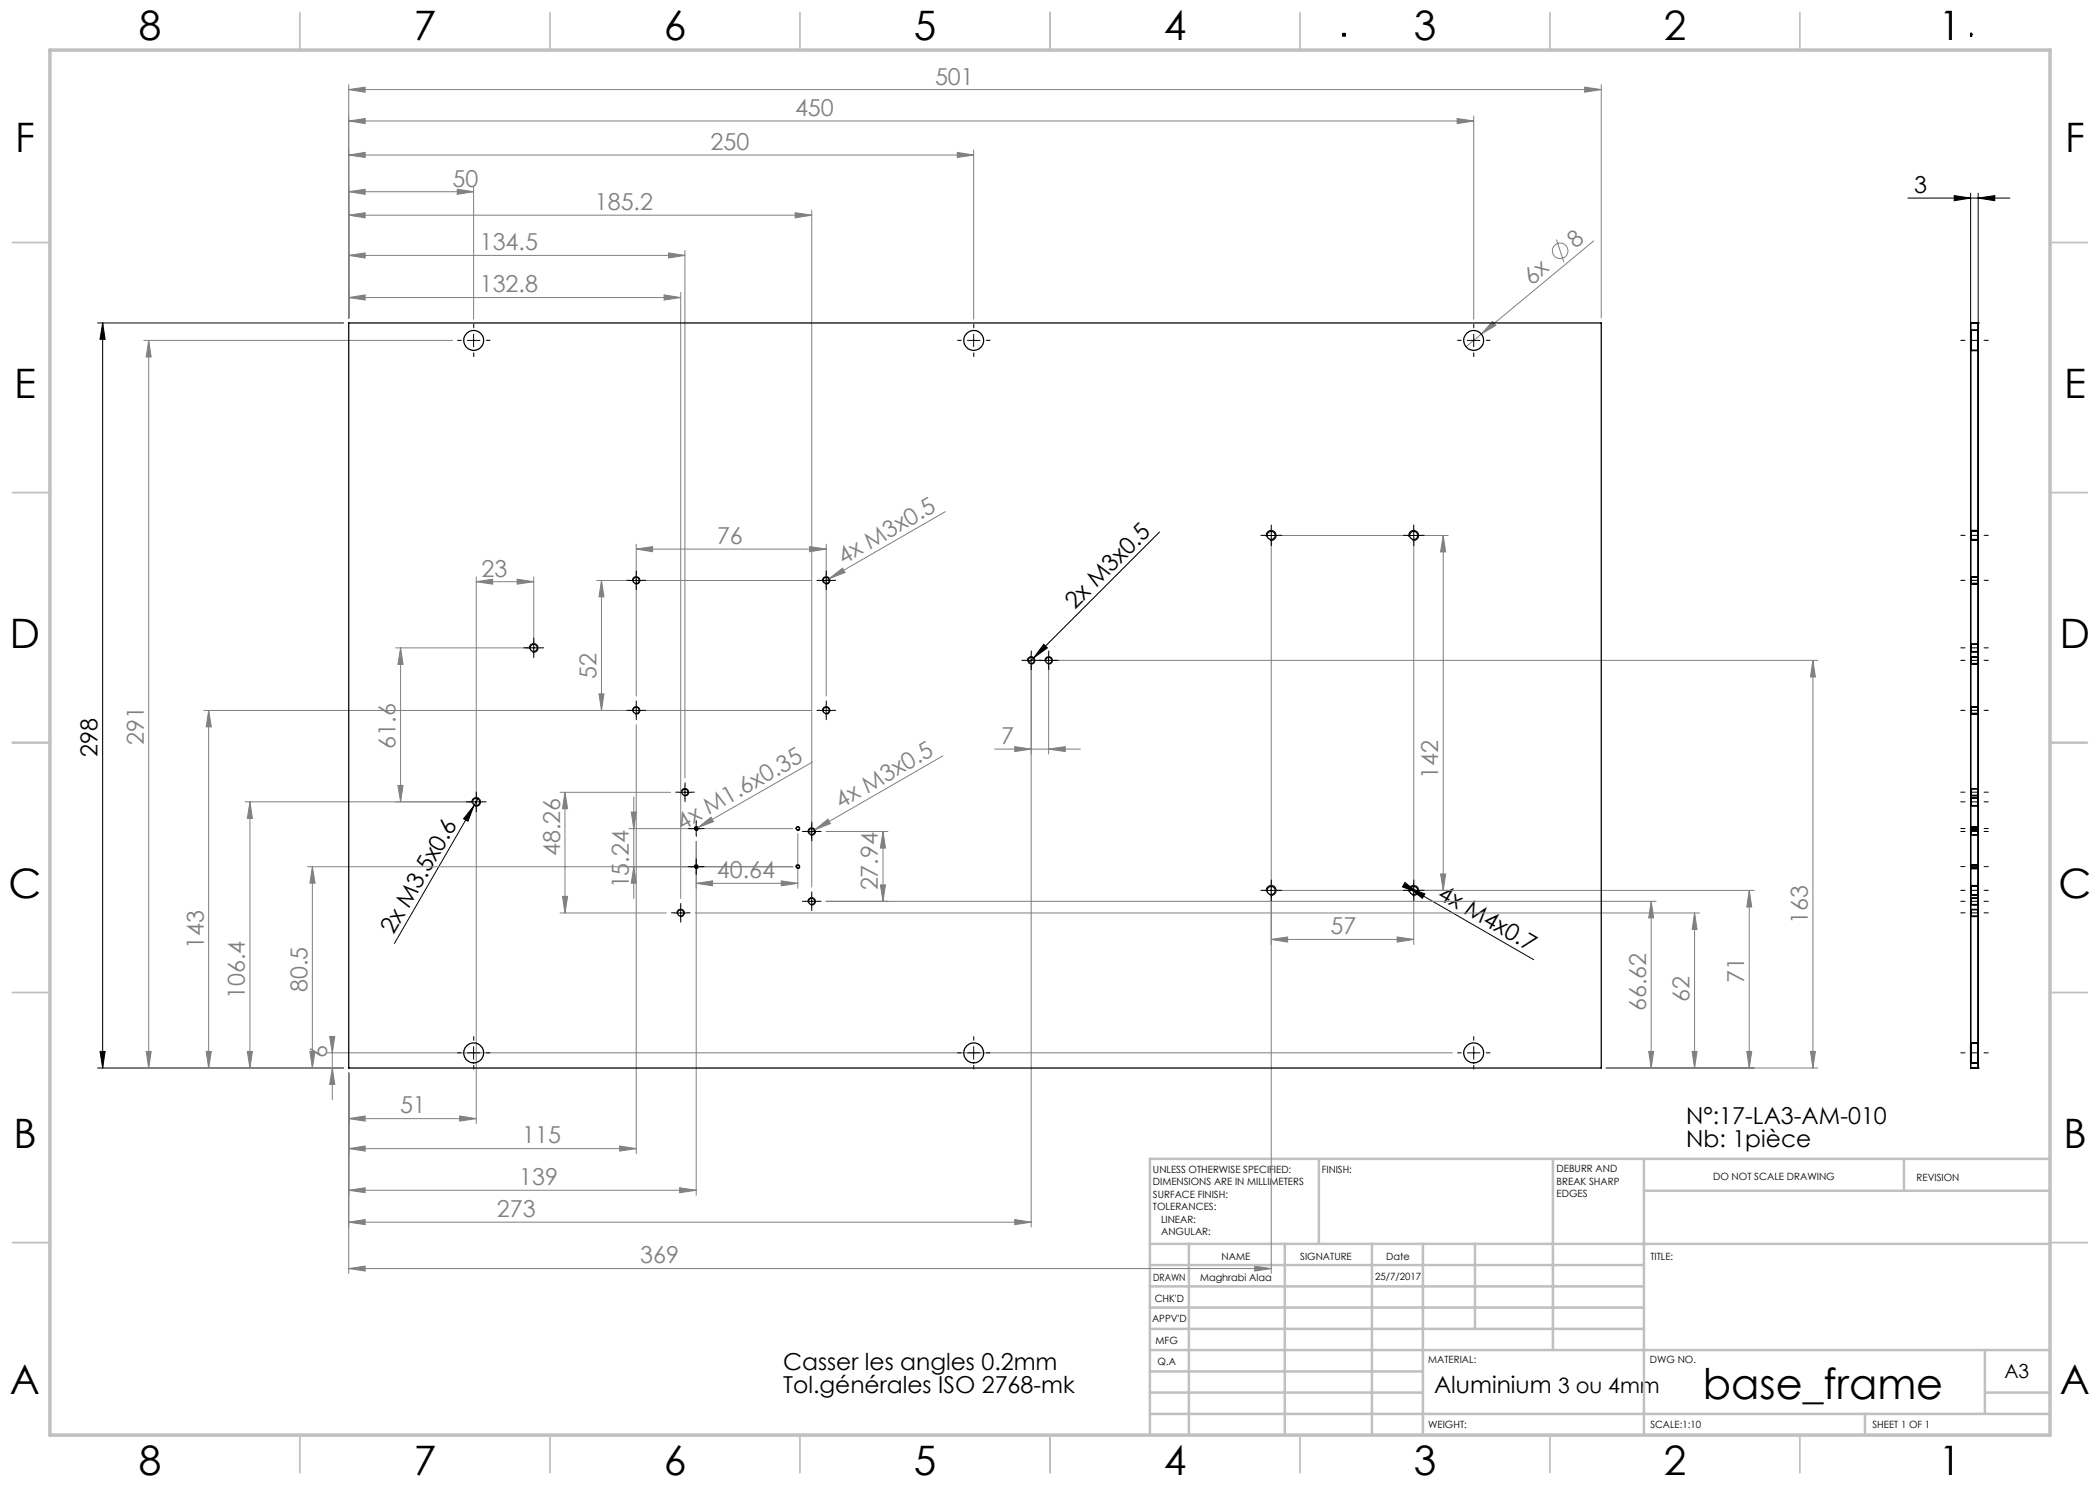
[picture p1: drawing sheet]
<svg xmlns="http://www.w3.org/2000/svg" width="420mm" height="297mm" viewBox="0 0 420 297" stroke-linecap="round" stroke-linejoin="round" font-family="sans-serif">
<g fill="none" stroke="#808080" stroke-width=".2">
<path d="M69.7 17.9l3.3-.5v1zM69.7 16.9v46.7M69.7 17.9h250.6M316.9 17.4l3.4 .5-3.4 .5zM320.3 16.9v46.7M69.7 38.3l3.3-.5v1.1zM69.7 31l3.3-.5v1zM69.7 24.2l3.3-.5v1zM69.7 38.3h25M69.7 31h125M69.7 24.2h225M91.4 37.8l3.3 .5-3.3 .6z"/>
<path d="M94.7 37.4v26.4M191.5 30.5l3.2 .5-3.2 .5zM194.7 30v33.8M291.4 23.7l3.3 .5-3.3 .5zM294.7 23.2v40.6M69.7 59.5l3.3-.5v1zM69.7 51.1l3.3-.5v1zM69.7 43l3.3-.5v1.1zM69.7 59.5h66.4M69.7 51.1h67.3M69.7 43h92.6M132.8 59l3.3 .5-3.3 .5z"/>
<path d="M133.7 50.6l3.3 .5-3.3 .5zM136.1 58.5v121.2M137 50.1v105.5M159 42.5l3.3 .5-3.3 .6zM162.3 42v135.4M311.3 47.9l1.5 4.6M318.7 48.2l-22.4 18.6M28.8 68.1h61.7M29.7 68.1v145.5M29.7 68.1l.5 3.3h-1zM296.3 66.8l-3.1 2.6M298.5 64.3l.7 .8-2.9 1.7z"/>
<path d="M95.3 116.3l3.2-.5v1zM95.3 115.4v44M95.3 116.3h11.5M103.4 115.8l3.4 .5-3.4 .5zM106.8 115.4v13.2M119.3 116.1h43M120.3 116.1v26M120.3 116.1l.5 3.3h-1zM127.2 109.8l3.3-.5v1zM127.2 108.8v30.4M127.2 109.8h38M161.9 109.3l3.3 .5-3.3 .5z"/>
<path d="M165.2 108.8v30.4M165.9 115.7l2.6-2.1 .5 .9zM165.9 115.7l-1.3 .7M189.1 102.3l-23.2 13.4M254.2 108.1v146.6M255.2 107.1h34.4M282.8 108.1v80.8M288.6 107.1v71M288.6 107.1l.5 3.3h-1zM79.1 129.6h26.6M80.1 129.6v30.8M80.1 129.6l.5 3.3h-1z"/>
<path d="M119.8 138.8h1l-.5 3.3zM206.2 133.1v112.3M209.7 133.1v17.7M210.7 132.1h152.9M362.6 132.1l.5 3.3h-1zM362.6 132.1v81.5M40.7 142.1h121.6M41.7 142.1l.6 3.3h-1.1zM41.7 142.1v71.5M79.6 157.1h1l-.5 3.3zM112 158.5h22.1M113 158.5l.5 3.2h-1z"/>
<path d="M113 158.5v24.1M126.8 159.4v20.3M127.2 145v85.7M162.5 152.4l-22.9 13.1M188.6 151.2l-25.6 14.7M198.9 149.8h17.2M203 149.3l3.2 .5-3.2 .5zM209.7 149.8l3.3-.5v1zM49 160.4h45.2M50 160.4l.5 3.3h-1zM50 160.4v53.2M61.5 173.4h97.1"/>
<path d="M62.5 173.4l.5 3.2h-1zM62.5 173.4v40.2M95.2 161.4v63.3M112.5 179.3h1l-.5 3.3zM125.8 165.7h32.8M126.3 162.4h1l-.5 3.3zM126.8 173.4l.5 3.2h-1zM139.2 176.7l3.3-.5v1zM139.2 168.3v70.7M139.2 176.7h20.4M139.6 165.5l2.6-2.1 .5 .9zM139.6 165.5l-.7 .4"/>
<path d="M156.2 176.2l3.4 .5-3.4 .5zM159.6 166.7v11M163 165.9l2.6-2.1 .5 .9zM163 165.9l-1.3 .8M165.2 166.3h12.4M176.1 177h1l-.5 3.3zM176.6 166.3l.5 3.3h-1zM176.6 166.3v14M255.2 178.1h95.6M288.1 174.8h1l-.5 3.3zM349.8 178.1v35.5M349.8 178.1l.5 3.3h-.9z"/>
<path d="M112 182.6h21.3M139 182.6h200.9M165.2 180.3h166M254.2 187.9l3.3-.5v1zM254.2 187.9h28.6M279.4 187.4l3.4 .5-3.4 .5zM330.2 180.3v33.3M330.2 180.3l.5 3.3h-1zM338.9 182.6v31M338.9 182.6l.5 3.3h-1zM28.8 213.6h39.9M29.2 210.3h1l-.5 3.3z"/>
<path d="M41.2 210.3h1.1l-.6 3.3zM49.5 210.3h1l-.5 3.3zM62 210.3h1l-.5 3.3zM65.4 210.6h225.1M65.9 207.3h1.1l-.5 3.3zM66.5 213.6l.5 3.3h-1.1zM66.5 207.6v12.4M69.7 214.6v40.1M321.2 213.6h42.4M329.7 210.3h1l-.5 3.3zM338.4 210.3h1l-.5 3.3zM349.4 210.3h.9l-.5 3.3z"/>
<path d="M362.1 210.3h1l-.5 3.3zM69.7 223.7l3.3-.5v1zM69.7 229.7l3.3-.5v1zM69.7 238.1l3.3-.5v.9zM69.7 223.7h25.5M69.7 229.7h57.5M69.7 238.1h69.5M91.9 223.2l3.3 .5-3.3 .5zM123.9 229.2l3.3 .5-3.3 .5zM135.9 237.6l3.3 .5-3.3 .4zM69.7 244.4l3.3-.5v1zM69.7 253.7l3.3-.5v1z"/>
<path d="M69.7 244.4h136.5M69.7 253.7h184.5M203 243.9l3.2 .5-3.2 .5zM250.9 253.2l3.3 .5-3.3 .5z"/>
<circle cx="312" cy="50.2" r="1.56"/>
</g>
<g fill="none" stroke="#000" stroke-width=".2">
<path d="M381.6 39.6h20.4M390.8 39.1l3.3 .5-3.3 .5zM394.1 38.6v174M395.6 39.6l3.4-.5v1zM395.6 38.6v174M19.5 64.6h49.2M20.5 64.6v149M20.5 64.6l.5 3.3h-1zM93.5 68.1h2.5M94.7 66.8v2.6M193.5 68.1h2.5M194.7 66.8v2.6"/>
<path d="M293.5 68.1h2.5M294.7 66.8v2.6M126 116.1h2.5M126.5 116.3a.75 .75 0 0 1 .7-1 .75 .75 0 0 1 .8 .8 .75 .75 0 0 1-1 .7M127.2 114.8v2.5M164 116.1h2.5M164.5 116.3a.75 .75 0 0 1 .7-1 .75 .75 0 0 1 .8 .8 .75 .75 0 0 1-1 .7M165.2 114.8v2.5M231.9 106.4l-26.2 26.2M253 107.1h2.5M253.3 107.3a1 1 0 0 1 .8-1.2 1 1 0 0 1 1.1 1.1 1 1 0 0 1-1.2 .9M254.2 105.8v2.5"/>
<path d="M281.5 107.1h2.5M281.8 107.3a1 1 0 0 1 .8-1.2 1 1 0 0 1 1.1 1.1 1 1 0 0 1-1.2 .9M282.8 105.8v2.5M394.1 106.1h1.5M394.1 108.1h1.5M394.1 115.3h1.5M394.1 116.8h1.5M105.5 129.6h2.5M105.9 129.8a.87 .87 0 0 1 .8-1.1 .87 .87 0 0 1 .9 1 .87 .87 0 0 1-1.1 .7M106.8 128.3v2.5M205 132.1h2.5M205.5 132.3a.75 .75 0 0 1 .7-1 .75 .75 0 0 1 .8 .9 .75 .75 0 0 1-.9 .6"/>
<path d="M206.2 130.8v2.5M208.5 132.1h2.5M208.7 128.9l.8 .7-2.7 1.9zM209 132.3a.75 .75 0 0 1 .7-1 .75 .75 0 0 1 .8 .9 .75 .75 0 0 1-.9 .6M209.7 130.8v2.5M394.1 131.3h1.5M394.1 132.9h1.5M394.1 128.7h1.5M394.1 130.5h1.5M95.2 159.1v2.5M95.7 159.6l-.9 1.5M126 142.1h2.5"/>
<path d="M126.5 142.3a.75 .75 0 0 1 .7-1 .75 .75 0 0 1 .8 .8 .75 .75 0 0 1-1 .7M127.2 140.8v2.5M135.7 158.5h2.6M136.3 158.6a.74 .74 0 0 1 .6-.9 .74 .74 0 0 1 .8 .8 .74 .74 0 0 1-.9 .7M137 157.2v2.5M164 142.1h2.5M164.5 142.3a.75 .75 0 0 1 .7-1 .75 .75 0 0 1 .8 .8 .75 .75 0 0 1-1 .7M165.2 140.8v2.5M394.1 159.5h1.5M394.1 141.3h1.5M394.1 142.8h1.5M394.1 157.7h1.5"/>
<path d="M394.1 159.2h1.5M94 160.4h2.5M94.4 160.6a.87 .87 0 0 1 .8-1.1 .87 .87 0 0 1 .9 1 .87 .87 0 0 1-1.1 .7M94.8 161.1l-1.2 3.1-.9-.4zM94.8 161.1l-15.9 27.6M138 165.7h2.5M138 173.4h2.5M138.9 165.8a.4 .4 0 0 1 .3-.5 .4 .4 0 0 1 .4 .5 .4 .4 0 0 1-.5 .3M138.9 173.4a.4 .4 0 0 1 .3-.4 .4 .4 0 0 1 .4 .4 .4 .4 0 0 1-.5 .3M139.2 164.5v2.5M139.2 172.1v2.5M159.2 165.8a.4 .4 0 0 1 .4-.5 .4 .4 0 0 1 .4 .5 .4 .4 0 0 1-.5 .3"/>
<path d="M159.2 173.4a.4 .4 0 0 1 .4-.4 .4 .4 0 0 1 .4 .4 .4 .4 0 0 1-.5 .3M161.1 166.3h2.5M161.6 166.5a.76 .76 0 0 1 .7-1 .76 .76 0 0 1 .8 .9 .76 .76 0 0 1-1 .6M162.3 165.1v2.5M162.3 179v2.5M253 178.1h2.5M253.3 178.4a1.01 1.01 0 0 1 .8-1.3 1.01 1.01 0 0 1 1.1 1.1 1.01 1.01 0 0 1-1.2 .9M254.2 176.8v2.5M281 176.5l2.6 2.1-3.1-1.2zM281.5 178.1h2.5M281.8 178.4a1.01 1.01 0 0 1 .8-1.3 1.01 1.01 0 0 1 1.1 1.1 1.01 1.01 0 0 1-1.2 .9M281.9 177.6l3.1 1.2-.5 .9z"/>
<path d="M281.9 177.6l1.7 1M282.8 176.8v2.5M283.6 178.6l23.1 13.3M394.1 177.1h1.5M394.1 179.1h1.5M394.1 161.3h1.5M394.1 179.5h1.5M394.1 165.6h1.5M394.1 167.1h1.5M394.1 165.3h1.5M394.1 166.1h1.5M394.1 172.9h1.5"/>
<path d="M394.1 173.7h1.5M134.9 182.6h2.5M135.4 182.8a.75 .75 0 0 1 .6-1 .75 .75 0 0 1 .9 .8 .75 .75 0 0 1-.9 .7M136.1 181.3v2.5M161.1 180.3h2.5M161.6 180.5a.76 .76 0 0 1 .7-1 .76 .76 0 0 1 .8 .8 .76 .76 0 0 1-1 .7M394.1 181h1.5M394.1 181.9h1.5M394.1 183.3h1.5M19.5 213.6h49.2M20 210.3h1l-.5 3.3zM93.5 210.6h2.5"/>
<path d="M94.7 209.3v2.5M193.5 210.6h2.5M194.7 209.3v2.5M293.5 210.6h2.5M294.7 209.3v2.5"/>
</g>
<g fill="none" stroke="#000" stroke-width=".2" stroke-dasharray="15.2 1.3 1.3 1.3" stroke-dashoffset="14.4">
<path d="M397.7 68.1h-5.5M397.7 116.1h-5.5M397.7 107.1h-5.5M397.7 132.1h-5.5M397.7 129.6h-5.5M397.7 142.1h-5.5M397.7 158.4h-5.5M397.7 166.3h-5.5M397.7 178.1h-5.5M397.7 165.7h-5.5M397.7 173.3h-5.5M397.7 160.4h-5.5"/>
<path d="M397.7 180.3h-5.5M397.7 182.6h-5.5M397.7 210.6h-5.5"/>
</g>
<g fill="none" stroke="#c0c0c0" stroke-width=".35">
<path d="M60 2.5v7.5M110 2.5v7.5M160 2.5v7.5M210 2.5v7.5M260 2.5v7.5M310 2.5v7.5M360 2.5v7.5M2.5 48.5h7.5M410 48.5h7.5M2.5 98.5h7.5M410 98.5h7.5M2.5 148.5h7.5"/>
<path d="M410 148.5h7.5M2.5 198.5h7.5M410 198.5h7.5M2.5 248.5h7.5M410 248.5h7.5M60 287v7.5M110 287v7.5M160 287v7.5M210 287v7.5M260 287v7.5M310 287v7.5M360 287v7.5"/>
</g>
<g fill="none" stroke="#c0c0c0" stroke-width=".5">
<path d="M263.8 231.8v17M310.6 231.8v38.2M328.8 231.8v55.2M328.8 238.2h81.2M380.8 231.8v6.4M410 231.8h-180v55.2M230 248.8h180M230 257.3h98.8M230 253h98.8M237.8 248.8v38.2M257 248.8v38.2M274.4 248.8v38.2"/>
<path d="M284.6 248.8v38.2M295 248.8v17M230 265.8h98.8M230 261.5h98.8M230 278.5h54.6M230 274.3h54.6M230 270h180M397 278.5h13M397 270v12.8M230 282.8h180M373 282.8v4.2"/>
</g>
<path d="M10 10h400v277h-400z" fill="none" stroke="#c0c0c0" stroke-width=".7"/>
<g fill="none" stroke="#000" stroke-width=".2" stroke-dasharray="15.2 1.3 1.3 1.3">
<path d="M92.3 68.1h-.8M94.8 65.6v-.8M94.8 70.6v.7M97.3 68.1h.7M192.3 68.1h-.8M194.8 65.6v-.8M194.8 70.6v.7M197.3 68.1h.7M292.3 68.1h-.8M294.8 65.6v-.8M294.8 70.6v.7M297.3 68.1h.7"/>
<path d="M126 116.1h-.6M127.3 114.8v-.6M127.3 117.3v.6M128.5 116.1h.6M164 116.1h-.6M165.3 114.8v-.6M165.3 117.3v.6M166.5 116.1h.6M253 107.1h-.8M254.3 105.8v-.8M254.3 108.3v.8M255.5 107.1h.8"/>
<path d="M281.5 107.1h-.8M282.8 105.8v-.8M282.8 108.3v.8M284 107.1h.8M105.5 129.6h-.7M106.8 128.3v-.7M106.8 130.8v.7M108 129.6h.7M205 132.1h-.6M206.3 130.8v-.6M206.3 133.3v.6M207.5 132.1h.6"/>
<path d="M208.5 132.1h-.6M209.8 130.8v-.6M209.8 133.3v.6M211 132.1h.6M95.3 159.1v-.7M126 142.1h-.6M127.3 140.8v-.6M127.3 143.3v.6M128.5 142.1h.6M135.8 158.4h-.7M137 157.2v-.6M137 159.7v.6"/>
<path d="M138.3 158.4h.6M164 142.1h-.6M165.3 140.8v-.6M165.3 143.3v.6M166.5 142.1h.6M94 160.4h-.7M95.3 161.6v.7M96.5 160.4h.7M138 165.7h-.3M138 173.3h-.3M139.3 164.4v-.3M139.3 166.9v.4"/>
<path d="M139.3 172.1v-.3M139.3 174.6v.3M140.5 165.7h.3M140.5 173.3h.3M161.1 166.3h-.6M162.4 179v-.6M162.4 165v-.6M162.4 167.5v.7M163.6 166.3h.6M253 178.1h-.8M254.3 176.8v-.8M254.3 179.3v.8"/>
<path d="M255.5 178.1h.8M281.5 178.1h-.8M282.8 176.8v-.8M282.8 179.3v.8M284 178.1h.8M134.9 182.6h-.6M136.2 181.3v-.6M136.2 183.8v.6M137.4 182.6h.6M161.1 180.3h-.6M162.4 181.5v.6M163.6 180.3h.6"/>
<path d="M92.3 210.6h-.8M94.8 208.1v-.8M94.8 213.1v.7M97.3 210.6h.7M192.3 210.6h-.8M194.8 208.1v-.8M194.8 213.1v.7M197.3 210.6h.7M292.3 210.6h-.8M294.8 208.1v-.8M294.8 213.1v.7M297.3 210.6h.7"/>
</g>
<g fill="#000">
<path d="M208.7 128.9l.8 .7-2.7 1.9zM94.8 161.1l-1.2 3.1-.9-.4z"/>
<path d="M390.8 39.1l3.3 .5-3.3 .5zM395.6 39.6l3.4-.5v1z"/>
<path d="M20.5 64.6l.5 3.3h-1zM20 210.3h1l-.5 3.3z"/>
<path d="M281.9 177.6l2.6 2.1 .5-.9zM281 176.5l-.5 .9 3.1 1.2z"/>
</g>
<g fill="#808080">
<path d="M139.6 165.5l2.6-2.1 .5 .9z"/>
<path d="M165.9 115.7l2.6-2.1 .5 .9z"/>
<path d="M163 165.9l2.6-2.1 .5 .9z"/>
<path d="M298.5 64.3l.7 .8-2.9 1.7z"/>
<path d="M209.7 149.8l3.3-.5v1zM203 149.3l3.2 .5-3.2 .5z"/>
<path d="M103.4 115.8l3.4 .5-3.4 .5zM95.3 116.3l3.2-.5v1z"/>
<path d="M139.2 176.7l3.3-.5v1zM156.2 176.2l3.4 .5-3.4 .5zM127.2 109.8l3.3-.5v1zM161.9 109.3l3.3 .5-3.3 .5z"/>
<path d="M254.2 187.9l3.3-.5v1zM279.4 187.4l3.4 .5-3.4 .5z"/>
<path d="M69.7 38.3l3.3-.5v1.1zM91.4 37.8l3.3 .5-3.3 .6zM69.7 31l3.3-.5v1zM191.5 30.5l3.2 .5-3.2 .5zM69.7 24.2l3.3-.5v1zM291.4 23.7l3.3 .5-3.3 .5z"/>
<path d="M91.9 223.2l3.3 .5-3.3 .5zM69.7 223.7l3.3-.5v1zM132.8 59l3.3 .5-3.3 .5zM69.7 59.5l3.3-.5v1zM133.7 50.6l3.3 .5-3.3 .5zM69.7 51.1l3.3-.5v1zM316.9 17.4l3.4 .5-3.4 .5zM69.7 17.9l3.3-.5v1zM123.9 229.2l3.3 .5-3.3 .5zM69.7 229.7l3.3-.5v1zM135.9 237.6l3.3 .5-3.3 .4zM69.7 238.1l3.3-.5v.9zM159 42.5l3.3 .5-3.3 .6zM69.7 43l3.3-.5v1.1zM203 243.9l3.2 .5-3.2 .5zM69.7 244.4l3.3-.5v1zM250.9 253.2l3.3 .5-3.3 .5zM69.7 253.7l3.3-.5v1z"/>
<path d="M79.6 157.1h1l-.5 3.3zM80.1 129.6l.5 3.3h-1zM119.8 138.8h1l-.5 3.3zM120.3 116.1l.5 3.3h-1zM66.5 213.6l.5 3.3h-1.1zM65.9 207.3h1.1l-.5 3.3zM29.2 210.3h1l-.5 3.3zM29.7 68.1l.5 3.3h-1z"/>
<path d="M126.8 173.4l.5 3.2h-1zM126.3 162.4h1l-.5 3.3z"/>
<path d="M50 160.4l.5 3.3h-1zM49.5 210.3h1l-.5 3.3zM349.8 178.1l.5 3.3h-.9zM349.4 210.3h.9l-.5 3.3zM288.6 107.1l.5 3.3h-1zM288.1 174.8h1l-.5 3.3zM362.6 132.1l.5 3.3h-1zM362.1 210.3h1l-.5 3.3zM176.6 166.3l.5 3.3h-1zM176.1 177h1l-.5 3.3zM113 158.5l.5 3.2h-1zM112.5 179.3h1l-.5 3.3zM338.9 182.6l.5 3.3h-1zM338.4 210.3h1l-.5 3.3zM330.2 180.3l.5 3.3h-1zM329.7 210.3h1l-.5 3.3zM62.5 173.4l.5 3.2h-1zM62 210.3h1l-.5 3.3zM41.7 142.1l.6 3.3h-1.1zM41.2 210.3h1.1l-.6 3.3z"/>
</g>
<g fill="none" stroke="#000" stroke-width=".25">
<path d="M268.5 6.7h.5v.5h-.5zM268.8 6.9h.1M394.1 6.7h.1M394.1 7.2h.1M394.1 6.9h.1M394.1 6.7v.5M69.7 64.6h250.6v149h-250.6zM394.1 64.6h.1M394.1 66.1v4zM394.1 64.6h1.5M394.1 70.1h1.5M394.1 66.1h1.5"/>
<path d="M394.1 64.6v149M395.6 64.6h.1M395.6 66.1v4zM395.6 64.6v149M394.1 106.3v1.6zM394.1 115.5v1.2zM394.1 115.5h1.5M394.1 116.7h1.5M394.1 106.3h1.5M394.1 107.9h1.5M395.6 106.3v1.6zM395.6 115.5v1.2z"/>
<path d="M394.1 128.9v1.4zM394.1 131.5v1.2zM394.1 131.5h1.5M394.1 132.7h1.5M394.1 128.9h1.5M394.1 130.3h1.5M395.6 131.5v1.2zM395.6 128.9v1.4zM394.1 159.7v1.4zM394.1 157.8v1.3zM394.1 141.5v1.2zM394.1 157.8h1.5"/>
<path d="M394.1 159.1h1.5M394.1 141.5h1.5M394.1 142.7h1.5M394.1 159.7h1.5M395.6 159.7v1.4zM395.6 141.5v1.2zM395.6 157.8v1.3zM394.1 173v.6zM394.1 165.4v.6zM394.1 177.3v1.6zM394.1 165.7v1.2zM394.1 179.7v1.2z"/>
<path d="M394.1 179.7h1.5M394.1 177.3h1.5M394.1 178.9h1.5M394.1 165.7h1.5M394.1 166.9h1.5M394.1 165.4h1.5M394.1 166h1.5M394.1 173h1.5M394.1 173.6h1.5M394.1 161.1h1.5M395.6 165.4v.6zM395.6 177.3v1.6z"/>
<path d="M395.6 179.7v1.2zM395.6 173v.6zM395.6 165.7v1.2zM394.1 182v1.2zM394.1 180.9h1.5M394.1 182h1.5M394.1 183.2h1.5M395.6 182v1.2zM394.1 213.6h.1M394.1 208.6v4zM394.1 213.6h1.5M394.1 212.6h1.5"/>
<path d="M394.1 208.6h1.5M395.6 213.6h.1M395.6 208.6v4z"/>
<circle cx="94.7" cy="68.1" r="2.01"/>
<circle cx="194.7" cy="68.1" r="2"/>
<circle cx="294.7" cy="68.1" r="2"/>
<circle cx="127.2" cy="116.1" r=".62"/>
<circle cx="165.2" cy="116.1" r=".62"/>
<circle cx="254.2" cy="107.1" r=".82"/>
<circle cx="282.7" cy="107.1" r=".82"/>
<circle cx="106.7" cy="129.6" r=".73"/>
<circle cx="206.2" cy="132.1" r=".62"/>
<circle cx="209.8" cy="132.1" r=".63"/>
<circle cx="127.2" cy="142.1" r=".62"/>
<circle cx="137" cy="158.5" r=".61"/>
<circle cx="165.2" cy="142.1" r=".62"/>
<circle cx="95.2" cy="160.4" r=".73"/>
<circle cx="139.2" cy="165.7" r=".31"/>
<circle cx="139.2" cy="173.3" r=".31"/>
<circle cx="159.6" cy="165.7" r=".31"/>
<circle cx="159.6" cy="173.3" r=".31"/>
<circle cx="162.3" cy="166.3" r=".62"/>
<circle cx="254.2" cy="178.1" r=".83"/>
<circle cx="282.7" cy="178.1" r=".83"/>
<circle cx="136.1" cy="182.6" r=".62"/>
<circle cx="162.3" cy="180.3" r=".62"/>
<circle cx="94.7" cy="210.6" r="2.01"/>
<circle cx="194.7" cy="210.6" r="2"/>
<circle cx="294.7" cy="210.6" r="2"/>
</g>
<text font-size="8.5" x="340.6" y="279.7">base_frame</text>
<g font-size="8.1">
<text x="27.8" y="8">8</text>
<text x="82.8" y="8">7</text>
<text x="132.8" y="8">6</text>
<text x="182.8" y="8">5</text>
<text x="232.8" y="8">4</text>
<text x="282.8" y="8">3</text>
<text x="332.8" y="8">2</text>
<text x="387.8" y="8">1</text>
<text x="3" y="30.4">F</text>
<text x="413" y="30.4">F</text>
<text x="2.8" y="79.6">E</text>
<text x="412.8" y="79.6">E</text>
<text x="2" y="129.6">D</text>
<text x="412" y="129.6">D</text>
<text x="1.7" y="179.6">C</text>
<text x="411.7" y="179.6">C</text>
<text x="2.7" y="229.6">B</text>
<text x="412.7" y="229.6">B</text>
<text x="2" y="278.9">A</text>
<text x="412" y="278.9">A</text>
<text x="27.8" y="295">8</text>
<text x="82.8" y="295">7</text>
<text x="132.8" y="295">6</text>
<text x="182.8" y="295">5</text>
<text x="232.8" y="295">4</text>
<text x="282.8" y="295">3</text>
<text x="332.8" y="295">2</text>
<text x="387.8" y="295">1</text>
</g>
<g font-size="4.7" fill="#808080">
<text x="187" y="16.9">501</text>
<text x="159" y="23.2">450</text>
<text x="142.1" y="30">250</text>
<text x="90.5" y="37.3">50</text>
<text x="119" y="42">185.2</text>
<text x="95.9" y="50.1">134.5</text>
<text x="315.1" y="49.8" transform="rotate(-40 315.1 49.8)">8</text>
<text x="95.9" y="58.5">132.8</text>
<text x="306.3" y="57.1" transform="rotate(-40 306.3 57.1)">6x</text>
<text x="143.4" y="108.8">76</text>
<text x="168.7" y="113" transform="rotate(-30 168.7 113)">4x M3x0.5</text>
<text x="96.3" y="115.3">23</text>
<text x="119.3" y="135.7" transform="rotate(-90 119.3 135.7)">52</text>
<text x="28.7" y="149" transform="rotate(-90 28.7 149)">291</text>
<text x="79.1" y="149.7" transform="rotate(-90 79.1 149.7)">61.6</text>
<text x="200.2" y="148.8">7</text>
<text x="287.6" y="155.7" transform="rotate(-90 287.6 155.7)">142</text>
<text x="168.2" y="161.8" transform="rotate(-30 168.2 161.8)">4x M3x0.5</text>
<text x="136.5" y="166.1" transform="rotate(-30 136.5 166.1)">4x M1.6x0.35</text>
<text x="112" y="171.2" transform="rotate(-90 112 171.2)">48.26</text>
<text x="125.8" y="177.7" transform="rotate(-90 125.8 177.7)">15.24</text>
<text x="143.4" y="175.6">40.64</text>
<text x="175.6" y="178.1" transform="rotate(-90 175.6 178.1)">27.94</text>
<text x="361.6" y="184.7" transform="rotate(-90 361.6 184.7)">163</text>
<text x="40.7" y="189.8" transform="rotate(-90 40.7 189.8)">143</text>
<text x="266.1" y="186.9">57</text>
<text x="348.9" y="196.6" transform="rotate(-90 348.9 196.6)">71</text>
<text x="49" y="199.8" transform="rotate(-90 49 199.8)">106.4</text>
<text x="61.5" y="198.4" transform="rotate(-90 61.5 198.4)">80.5</text>
<text x="329.2" y="202.2" transform="rotate(-90 329.2 202.2)">66.62</text>
<text x="337.9" y="200.3" transform="rotate(-90 337.9 200.3)">62</text>
<text x="65.5" y="211.5" transform="rotate(-90 65.5 211.5)">6</text>
<text x="80" y="222.7">51</text>
<text x="104.4" y="228.7">115</text>
<text x="103.9" y="237">139</text>
<text x="99.4" y="243.4">273</text>
<text x="128" y="252.7">369</text>
</g>
<g font-size="4.7">
<text x="382.9" y="38.6">3</text>
<text x="215" y="121.9" transform="rotate(-45 215 121.9)">2x M3x0.5</text>
<text x="19.5" y="151.4" transform="rotate(-90 19.5 151.4)">298</text>
<text x="287.3" y="179.6" transform="rotate(30 287.3 179.6)">4x M4x0.7</text>
<text x="78.7" y="187.1" transform="rotate(-60 78.7 187.1)">2x M3.5x0.6</text>
<text x="337.3" y="224.9">N°:17-LA3-AM-010</text>
<text x="337.3" y="229.4">Nb: 1pièce</text>
<text x="156.6" y="274">Casser les angles 0.2mm</text>
<text x="156.6" y="278.6">Tol.générales ISO 2768-mk</text>
<text x="286.8" y="278.6">Aluminium 3 ou 4mm</text>
</g>
<text font-size="3.9" x="400.9" y="275.5">A3</text>
<g font-size="2">
<text x="230.6" y="234.6">UNLESS OTHERWISE SPECIFIED:</text>
<text x="230.6" y="237.1">DIMENSIONS ARE IN MILLIMETERS</text>
<text x="230.6" y="239.6">SURFACE FINISH:</text>
<text x="264.4" y="234.6">FINISH:</text>
<text x="311.3" y="234.5">DEBURR AND</text>
<text x="311.3" y="237">BREAK SHARP</text>
<text x="311.3" y="239.5">EDGES</text>
<text x="342.6" y="236">DO NOT SCALE DRAWING</text>
<text x="383.3" y="236.2">REVISION</text>
<text x="230.6" y="242.1">TOLERANCES:</text>
<text x="232.2" y="244.6">LINEAR:</text>
<text x="232.2" y="247.1">ANGULAR:</text>
<text x="244.3" y="252">NAME</text>
<text x="260" y="251.9">SIGNATURE</text>
<text x="277.2" y="251.9">Date</text>
<text x="330.1" y="251.9">TITLE:</text>
<text x="230.6" y="256.1">DRAWN</text>
<text x="240" y="256.1">Maghrabi Alaa</text>
<text x="275" y="255.9">25/7/2017</text>
<text x="230.9" y="260.3">CHK'D</text>
<text x="230.4" y="264.4">APPV'D</text>
<text x="231.1" y="268.8">MFG</text>
<text x="231.5" y="273">Q.A</text>
<text x="285.6" y="272.5">MATERIAL:</text>
<text x="330" y="272.5">DWG NO.</text>
<text x="285.6" y="285.5">WEIGHT:</text>
<text x="330.1" y="285.6">SCALE:1:10</text>
<text x="374.5" y="285.6">SHEET 1 OF 1</text>
</g>
</svg>
